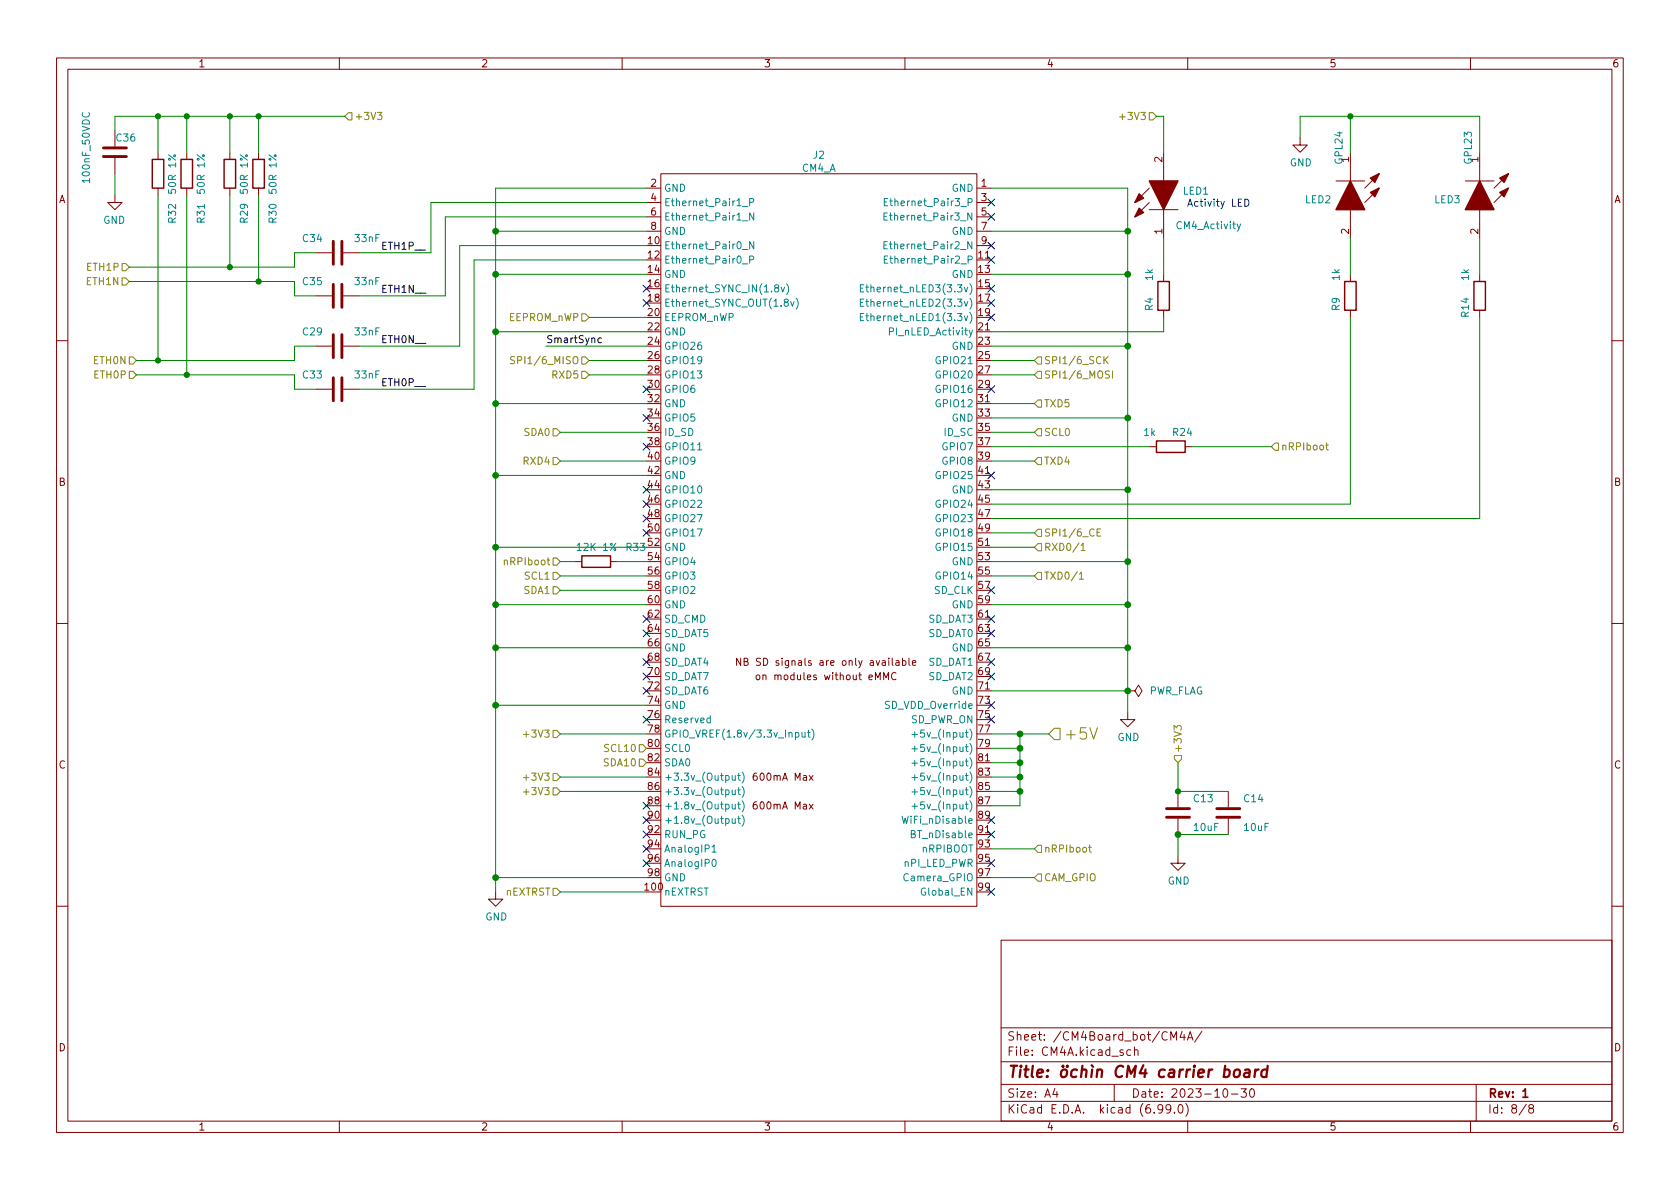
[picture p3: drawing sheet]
<svg xmlns="http://www.w3.org/2000/svg" width="297mm" height="210mm" viewBox="0 0 297 210" stroke-linecap="round" stroke-linejoin="round" font-family="sans-serif">
<g fill="none" stroke="#840000" stroke-width=".18">
<path d="M10 10.2h277v190.1h-277zM12 12.2h273v186.1h-273zM60 10.2v2M110 10.2v2M160 10.2v2M210 10.2v2M260 10.2v2M20.3 34.5v1.3h-1.3l1.3 1.3 1.3-1.3h-1.3M20.3 23.1v2.8M20.3 27.9v2.8M27.9 26.9v1.3M27.9 33.3v1.2"/>
<path d="M33 26.9v1.3M33 33.3v1.2M40.6 26.9v1.3M40.6 33.3v1.2M45.7 26.9v1.3M45.7 33.3v1.2M114.3 33.3h2.5M114.3 35.8h2.5M114.3 38.3h2.5M116.8 30.7h55.9v129.6h-55.9zM172.7 33.3h2.6M172.7 35.8h2.6"/>
<path d="M172.7 38.3h2.6M203.2 37.1h5.1M203.2 35.8l-2.5 2.5M203.2 33.3l-2.5 2.5M205.7 26.9v5.1M205.7 37.1v5.1M229.9 24.4v1.2h1.2l-1.2 1.3-1.3-1.3h1.3M236.2 32h5.1M238.8 26.9v5.1M238.8 37.1v5.1M243.8 30.7l-2.5 2.6M243.8 33.3l-2.5 2.5"/>
<path d="M259.1 32h5.1M261.6 26.9v5.1M261.6 37.1v5.1M266.7 30.7l-2.5 2.6M266.7 33.3l-2.5 2.5M55.9 44.7h2.8M55.9 52.3h2.8M60.7 44.7h2.8M60.7 52.3h2.8M114.3 40.9h2.5M172.7 46h2.6M172.7 58.7h2.6"/>
<path d="M172.7 40.9h2.6M172.7 43.4h2.6M205.7 48.5v1.3M205.7 54.9v1.2M238.8 48.5v1.3M238.8 54.9v1.2M261.6 48.5v1.3M261.6 54.9v1.2M10 60.2h2M55.9 61.2h2.8M55.9 68.8h2.8M60.7 61.2h2.8"/>
<path d="M60.7 68.8h2.8M172.7 71.4h2.6M203.2 79h1.3M209.5 79h1.3M285 60.2h2M101.6 99.3h1.3M107.9 99.3h1.3M172.7 84.1h2.6M172.7 96.8h2.6M10 110.2h2M131 116.4v1.3l-.8-1.3v1.3M131.6 117l.5-.1 .1-.1v-.3l-.6-.1v1.3h.4l.2-.2 .1-.3-.3-.2"/>
<path d="M133.7 119.5l.2-.1 .4 .1v.5l-.1 .1-.3 .1-.2-.1zM158.4 116.9h.5l.1 .8M158.4 119.1a.6 .6 0 0 0-.8 .4 .6 .6 0 0 0 .6 .7l.2-.1M159 117.1l-.5 .1-.1 .2 .1 .3 .5-.1M159.6 116.9l.3-.1 .3 .3-.1 .5h-.5M159.6 116.4v1.3M160.7 116.4v1.1l.2 .2M161.3 117.2l.6-.1v-.2l-.4-.1-.2 .2 .1 .6h.5M172.7 109.5h2.6M285 110.2h2M143.1 137.1l.7 .9M143.8 137.1l-.7 .9"/>
<path d="M156.2 120.2v-1.3l.5 .9 .4-.9v1.3M172.7 122.2h2.6M172.7 134.9h2.6M199.4 126v1.2h1.3l-1.3 1.3-1.3-1.3h1.3M199.4 122.2h1.3l.6-1 .6 1-.6 1-.6-1M199.4 122.2h.1M208.3 139.9v2.8M217.2 139.9v2.8M87.6 157.7v1.3h1.3l-1.3 1.3-1.2-1.3h1.2M143.1 142.2l.7 .9M143.8 142.2l-.7 .9M172.7 147.6h2.6"/>
<path d="M208.3 151.4v1.2h1.2l-1.2 1.3-1.3-1.3h1.3M208.3 144.8v2.8M217.2 144.8v2.8M10 160.2h2M177 166.3h108v32h-108zM285 160.2h2M60 198.3v2M110 198.3v2M160 198.3v2M177 194.8h108M177 191.8h108M177 187.8h108"/>
<path d="M177 181.8h108M186.5 192.5l-.4 1h1M186.9 193v1M197 191.8v3M199.9 185.7l-.4-.1-.3 .3v.4l.2 .3h.5M200.6 185.8l.2-.2 .3 .1 .1 .9M200.6 185.1v1.5M205.6 196l-.3 .3h-.3l-.3-.3 .2-.6 .4-.1 .2 .2a.99 .99 0 0 1-.4 1.3h-.2M207 196l-.3 .3h-.3l-.3-.3 .2-.6 .4-.1 .2 .2a.99 .99 0 0 1-.3 1.3h-.3M207 183.9v-1.5l.5 1.1 .5-1.1v1.5M207.6 196.7v.1M208.5 195.4l.1-.1a.81 .81 0 0 1 .6 .7 .81 .81 0 0 1-.3 .8h-.1a.81 .81 0 0 1-.6-.6 .81 .81 0 0 1 .3-.8z"/>
<path d="M209 182.4l-.4 1h1M209.4 182.9v1M209.6 195.1a1.72 1.72 0 0 1 0 2.3M209.9 183.9l.5-1.5 .5 1.5M210 198.3v2M210.1 183.5h.7M212.5 182.4l-1.3 1.9M216.4 192.6l.2-.1a.81 .81 0 0 1 .6 .7 .81 .81 0 0 1-.3 .8h-.2a.81 .81 0 0 1-.6-.6 .81 .81 0 0 1 .3-.8zM217.7 193.5h1.2M219.4 192.5h1l-.5 .6 .4 .1v.7l-.2 .1h-.5l-.2-.1M221.1 192.7l.2-.2a.81 .81 0 0 1 .6 .7 .81 .81 0 0 1-.3 .8h-.2a.81 .81 0 0 1-.3-1.3zM260 198.3v2"/>
<path d="M261 191.8v6.5M269.9 195.3l-1.3 1.9M270.6 196l-.3-.3 .1-.2 .2-.2 .4 .1 .2 .2-.1 .2-.7 .2-.1 .3v.2l.3 .3h.4l.2-.3-.1-.4-.2-.1"/>
</g>
<path d="M269.3 193l.4-.5v1.5M269.3 194h.8" fill="none" stroke="#840000" stroke-width=".3"/>
<g fill="none" stroke="#840000" stroke-width=".4">
<path d="M178.7 188.5h1.2M179.3 188.5l-.3 2M180.4 189.1l-.1 1.4M180.5 188.5l-.1 .1 .1 .1 .1-.1-.1-.1v.2M181.1 189.1h.8M181.5 188.5l-.2 1.7v.2l.4 .1M182.6 188.5l-.2 1.7 .3 .3M183.4 189.8l1-.2-.1-.4-.5-.1-.3 .3-.1 1 .2 .1 .6-.1M185.2 190.3v.1l-.1 .1-.1-.1 .2-.1-.1 .2M185.3 189.2l.1 .1-.1 .1-.1-.1 .1-.1v.2M187.8 189.3a.52 .52 0 0 1 .5-.2 .52 .52 0 0 1 .4 .4l-.1 .6a.55 .55 0 0 1-.5 .4 .55 .55 0 0 1-.5-.4zM188 188.5v.1l-.1 .1-.1-.1 .2-.1-.1 .2"/>
<path d="M188.7 188.5l.1 .1-.1 .1-.1-.1 .1-.1v.2M190.4 189.2a.66 .66 0 0 0-1 .3v.6l.1 .3 .2 .1 .6-.1M191.3 189.3a.49 .49 0 0 1 .8 .1l-.1 1.1M191.4 188.5l-.3 2M193 188.4l.3 .3M193.1 189.1l-.2 1.4M194 189.3a.49 .49 0 0 1 .9 .1l-.1 1.1M194.1 189.1l-.2 1.4M198.6 188.7a.88 .88 0 0 0-1-.1 .88 .88 0 0 0-.4 1 .69 .69 0 0 0 .4 .8 .69 .69 0 0 0 .8-.1M199.2 190.5l.3-2 .5 1.4 .8-1.4-.2 2M202.2 188.4l-.7 1.4h1.2M202.5 189.1l-.1 1.4"/>
<path d="M206 189.2a.66 .66 0 0 0-1 .3l-.1 .6 .1 .3 .2 .1 .6-.1M206.8 189.2l.2-.1 .6 .1-.1 1.3M207.6 189.6l-.7 .1a.4 .4 0 0 0-.3 .3 .4 .4 0 0 0 .2 .5l.7-.1M208.6 189.1l-.1 1.4M209.2 189.1l-.4 .1-.2 .3M209.9 189.1l-.2 1.4M210.4 189.1l-.4 .1-.2 .3M211.1 189.1l-.2 1.4M211.2 188.5l-.1 .1 .1 .1 .1-.1-.1-.1v.2M211.9 189.8l1-.2-.1-.4-.5-.1-.4 .3v1l.2 .1 .6-.1M213.8 189.1l-.2 1.4M214.3 189.1l-.3 .1-.3 .3"/>
<path d="M216.5 189.2l.2-.1 .6 .1 .1 .3v.6a.66 .66 0 0 1-1 .3M216.6 188.5l-.2 2M218.3 189.3a.52 .52 0 0 1 .5-.2 .52 .52 0 0 1 .5 .4l-.1 .6a.55 .55 0 0 1-.5 .4 .55 .55 0 0 1-.6-.4zM220.1 189.2l.2-.1 .6 .1-.1 1.3M221 189.6l-.7 .1a.4 .4 0 0 0-.4 .3 .4 .4 0 0 0 .3 .5l.7-.1M222 189.1l-.2 1.4M222.5 189.1l-.4 .1-.2 .3M224 189.2a.66 .66 0 0 0-.9 .3l-.1 .6 .1 .3 .2 .1 .6-.1M224.1 188.5l-.2 2"/>
</g>
<g fill="#840000" stroke="#840000" stroke-width=".25">
<path d="M203.2 32h5.1l-2.6 5.1z"/>
<path d="M201.4 36.8l.8 .8-1.5 .7z"/>
<path d="M201.4 34.3l.8 .7-1.5 .8z"/>
<path d="M238.8 32l2.5 5.1h-5.1z"/>
<path d="M242.3 31.5l1.5-.8-.7 1.6z"/>
<path d="M242.3 34l1.5-.7-.7 1.5z"/>
<path d="M261.6 32l2.6 5.1h-5.1z"/>
<path d="M265.2 31.5l1.5-.8-.8 1.6z"/>
<path d="M265.2 34l1.5-.7-.8 1.5z"/>
</g>
<g fill="none" stroke="#008484" stroke-width=".18">
<path d="M131.3 36.5h.9M131.3 39h.9M132.5 35.8l.6-.1 .2-.2-.1-.3-.7-.1v1.3M133.3 37.7v1.2l-.8-1.2v1.2M156.3 38.3h.4M156.4 35.7h.4M156.9 37.7h-.6v1.2h.6M157 35.1h-.6v1.3h.6M219.3 39.6l-.4 1.2-.2 .1M131.3 44.1h.9M131.3 46.7h.9M132.5 45.9h.6l.2-.2-.1-.3-.7-.1v1.2"/>
<path d="M133.3 42.7v1.3l-.8-1.3v1.3M138.1 50.8l.3 .8 .3-.8M139.1 50.2a1.46 1.46 0 0 1 0 1.9M139.8 53.3l.3 .9 .3-.9M140.8 52.7a1.46 1.46 0 0 1 0 1.9M152.1 51h.4M152.1 53.5h.4M152.1 56h.4M152.7 50.4h-.6v1.2h.6M152.7 52.9h-.6v1.3h.6M152.7 55.4h-.6v1.3h.6M153.1 50.8h.5"/>
<path d="M153.1 53.3h.5M153.1 55.9h.5M153.3 50.4v1l.3 .2M153.3 52.9v1.1l.3 .2M153.3 55.4v1.1l.3 .2M156.3 43.3h.4M156.4 45.9h.4M156.9 42.7h-.6v1.3h.6M157 45.3h-.6v1.2h.6M172 58.4l-.5 1.1-.2 .2M123.4 79.6h.7M125.6 127h-.4l-.2 .2 .1 .6h.5"/>
<path d="M125.6 126.6v1.2M129.5 137.1v.8l.3 .1 .2-.1M129.5 139.7v.8h.3l.2-.1M130 137.1v.9M130 139.7v.8M130.4 137.1h.5M130.4 139.7h.5M130.6 136.7v1.1l.3 .2M130.6 139.3v1l.3 .2M131.2 136.5a1.46 1.46 0 0 1 0 2M131.2 139.1a1.46 1.46 0 0 1 0 1.9M140.6 129.6l.4-.1 .3 .3-.2 .5h-.5"/>
<path d="M141.8 129.5l.1 .8 .3 .1 .1-.2M142.3 129.5v.9M142.8 129.5h.4M142.9 129.1v1.1l.3 .2M143.5 128.9a1.46 1.46 0 0 1 0 1.9M161.3 129.9h.9M161.3 132.4h.9M161.3 135h.9M161.3 137.5h.9M161.7 129.4v1M161.7 131.9v1M161.7 134.5v.9"/>
<path d="M161.7 137v1M161.7 139.6v.9M125.9 149.8l.4-.4v1.3M125.9 150.7h.7M126.1 152h.1a.68 .68 0 0 1 .4 .6 .68 .68 0 0 1-.4 .6 .84 .84 0 0 1-.1-1.2zM129.5 142.2v.8l.3 .1 .2-.2M129.5 144.8v.7l.3 .1 .2-.1M130 142.2v.9M130 144.8v.8M130.4 142.2h.5M130.4 144.8h.5M130.6 141.8v1.1l.3 .2"/>
<path d="M130.6 144.3v1.1l.3 .2M131.2 141.6a1.46 1.46 0 0 1 0 1.9M131.2 144.2a1.46 1.46 0 0 1 0 1.9M159.5 144.3l.3 1.3 .2-.9 .3 .9 .3-1.3M161.3 140h.9M161.3 142.6h.9M161.7 142.1v1"/>
</g>
<path d="M26.9 28.2h2.1v5.1h-2.1zM32 28.2h2v5.1h-2zM39.6 28.2h2.1v5.1h-2.1zM44.7 28.2h2v5.1h-2zM204.7 49.8h2.1v5.1h-2.1zM237.7 49.8h2.1v5.1h-2.1zM260.6 49.8h2v5.1h-2zM204.5 78h5v2h-5zM102.9 98.3h5v2h-5z" fill="none" stroke="#840000" stroke-width=".25"/>
<g fill="none" stroke="#840000" stroke-width=".51">
<path d="M18.3 27.7h4.1M18.3 26.2h4.1M58.9 42.7v4M58.9 50.3v4.1M58.9 59.2v4M60.5 42.7v4M60.5 50.3v4.1M60.5 59.2v4M58.9 66.8v4.1M60.5 66.8v4.1M206.2 144.5h4.1M206.2 143h4.1"/>
<path d="M215.1 144.5h4.1M215.1 143h4.1"/>
</g>
<g fill="none" stroke="#848400" stroke-width=".18">
<path d="M61.6 19.9h.6v1.3h-.6l-.6-.6zM66.7 19.9h.8l-.4 .5 .4 .1v.5l-.2 .1-.6-.1M203.2 19.9h.6l.7 .7-.7 .6h-.6zM198 20.7h.9M21.6 49.1h.6l.7 .7-.7 .6h-.6zM21.6 46.6h.6l.7 .6-.7 .7h-.6zM102.9 55.5h.6l.6 .6-.6 .7h-.6zM22.9 65.7h.6l.6 .6-.6 .6h-.6zM22.9 63.1h.6l.6 .6-.6 .7h-.6zM91 63.1h-.5l-.2 .1v.3l.6 .3 .1 .3-.3 .2h-.4M97.8 75.8h.6l.7 .6-.7 .7h-.6zM102.9 65.7h.6l.6 .6-.6 .6h-.6z"/>
<path d="M102.9 63.1h.6l.6 .6-.6 .7h-.6zM183.5 70.7h.6v1.3h-.6l-.6-.6zM183.5 75.8h.6v1.3h-.6l-.6-.7zM183.5 63.1h.6v1.3h-.6l-.6-.7zM183.5 65.7h.6v1.2h-.6l-.6-.6zM195.2 63.1v1.2M195.4 63.6l.5 .7M195.9 63.1l-.7 .7M196.2 65.7l-.5-.1-.2 .1v.4l.5 .2 .2 .3-.3 .3-.5-.1M196.7 65.6v1.3M225.4 78.4h.7v1.2h-.7l-.6-.6zM234.4 78.7h.5"/>
<path d="M234.6 78.3v1.1l.3 .2M97.8 80.9h.6l.7 .6-.7 .7h-.6zM97.8 98.7h.6l.7 .6-.7 .6h-.6zM183.5 93.6h.6v1.3h-.6l-.6-.7zM183.5 80.9h.6v1.3h-.6l-.6-.7zM183.5 96.1h.6v1.3h-.6l-.6-.6zM191.1 96.4l.4-.3v1.2M191.1 97.3h.8M194 94.1h.4M194.6 93.5h-.6v1.3h.6M97.8 103.8h.6l.7 .6-.7 .6h-.6zM97.8 101.2h.6l.7 .6-.7 .7h-.6z"/>
<path d="M183.5 101.2h.6v1.3h-.6l-.6-.7zM190.8 101.5l.4-.3v1.2M190.8 102.4h.8M92.6 137.5h.9M92.6 129.9h.9M97.8 136.8h.6l.7 .6-.7 .6h-.6zM97.8 129.2h.6l.7 .6-.7 .6h-.6zM97.8 139.3h.6l.7 .6-.7 .7h-.6zM113 134.2h.7l.6 .7-.6 .6h-.7zM113 131.7h.7l.6 .6-.6 .7h-.7zM185.4 129.8l1-1h1v2h-1zM192.7 128.7l.7 2 .6-2"/>
<path d="M207.6 129.1v-.8l.5 .4 .1-.3h.5l.2 .1-.2 .6M207.6 133.6h1.3v.6l-.6 .7-.7-.7zM92.6 140h.9M97.8 157.1h.6l.7 .6-.7 .7h-.6zM183.5 154.6h.6v1.2h-.6l-.6-.6zM183.5 149.5h.6v1.2h-.6l-.6-.6zM192.5 149.8h.5M192.7 149.4v1.1l.3 .2"/>
</g>
<path d="M106.3 59.8h-.3l-.3 .2 .1 .5h.5" fill="none" stroke="#000" stroke-width=".18"/>
<path d="M220.1 35.2a.64 .64 0 0 1 .7 .6 .64 .64 0 0 1-.7 .7z" fill="none" stroke="#0000c2" stroke-width=".18"/>
<g fill="none" stroke="#008400" stroke-width=".18">
<path d="M20.3 30.7v3.8M27.9 20.6v6.3M27.9 34.5v29.2M33 20.6v6.3M33 34.5v31.8M40.6 20.6v6.3M40.6 34.5v12.7M45.7 20.6v6.3M45.7 34.5v15.3M61 20.6h-40.7v2.5M114.3 33.3h-26.7v124.4M114.3 35.8h-38.1v8.9h-12.7"/>
<path d="M114.3 38.3h-35.6v14h-15.2M175.3 33.3h24.1v92.7M204.5 20.6h1.2v6.3M229.9 24.4v-3.8h31.7v6.3M238.8 20.6v6.3M22.9 49.8h29.2v2.5h3.8M55.9 44.7h-3.8v2.5h-29.2M87.6 40.9h26.7M87.6 48.5h26.7M87.6 58.7h26.7M104.1 56.1h10.2M114.3 43.4h-33v17.8h-17.8"/>
<path d="M114.3 46h-30.5v22.8h-20.3M175.3 40.9h24.1M175.3 48.5h24.1M205.7 42.2v6.3M205.7 56.1v2.6h-30.4M238.8 42.2v6.3M238.8 56.1v33h-63.5M261.6 42.2v6.3M261.6 56.1v35.6h-86.3M24.1 66.3h28v2.5h3.8M55.9 61.2h-3.8v2.5h-28M87.6 71.4h26.7"/>
<path d="M96.5 61.2h17.8M99.1 76.4h15.2M104.1 66.3h10.2M104.1 63.7h10.2M175.3 79h27.9M175.3 71.4h7.6M175.3 76.4h7.6M175.3 66.3h7.6M175.3 61.2h24.1M175.3 63.7h7.6M175.3 73.9h24.1M210.8 79h14"/>
<path d="M87.6 96.8h26.7M87.6 84.1h26.7M99.1 99.3h2.5M99.1 81.5h15.2M109.2 99.3h5.1M175.3 86.6h24.1M175.3 94.2h7.6M175.3 96.8h7.6M175.3 99.3h24.1M175.3 81.5h7.6M87.6 114.5h26.7M87.6 106.9h26.7"/>
<path d="M99.1 101.8h15.2M99.1 104.4h15.2M175.3 114.5h24.1M175.3 101.8h7.6M175.3 106.9h24.1M87.6 124.7h26.7M99.1 129.8h15.2M99.1 139.9h15.2M99.1 137.4h15.2M175.3 122.2h24.1M175.3 129.8h10.1M175.3 132.3h5"/>
<path d="M175.3 134.9h5M175.3 139.9h5M175.3 137.4h5M180.3 129.8v12.7h-5M208.3 134.9v5h8.9M87.6 155.2h26.7M99.1 157.7h15.2M175.3 155.2h7.6M175.3 150.1h7.6M217.2 147.6h-8.9v3.8"/>
</g>
<g fill="none" stroke="#000084" stroke-width=".18">
<path d="M174.7 35.2l1.2 1.2M174.7 37.7l1.2 1.3M175.9 35.2l-1.2 1.2M175.9 37.7l-1.2 1.3M113.7 53l1.2 1.2M113.7 50.4l1.2 1.3M114.9 53l-1.2 1.2M114.9 50.4l-1.2 1.3M174.7 55.5l1.2 1.2M174.7 53l1.2 1.2M174.7 50.4l1.2 1.3M174.7 45.4l1.2 1.2"/>
<path d="M174.7 42.8l1.2 1.2M175.9 55.5l-1.2 1.2M175.9 53l-1.2 1.2M175.9 50.4l-1.2 1.3M175.9 45.4l-1.2 1.2M175.9 42.8l-1.2 1.2M113.7 68.2l1.2 1.2M113.7 78.4l1.2 1.2M113.7 73.3l1.2 1.2M114.9 68.2l-1.2 1.2M114.9 78.4l-1.2 1.2M114.9 73.3l-1.2 1.2"/>
<path d="M174.7 68.2l1.2 1.2M175.9 68.2l-1.2 1.2M113.7 93.6l1.2 1.2M113.7 88.5l1.2 1.3M113.7 91.1l1.2 1.2M113.7 86l1.2 1.2M114.9 93.6l-1.2 1.2M114.9 88.5l-1.2 1.3M114.9 91.1l-1.2 1.2M114.9 86l-1.2 1.2M174.7 83.5l1.2 1.2M175.9 83.5l-1.2 1.2"/>
<path d="M113.7 111.4l1.2 1.2M113.7 116.5l1.2 1.2M113.7 119l1.2 1.2M113.7 108.9l1.2 1.2M114.9 111.4l-1.2 1.2M114.9 116.5l-1.2 1.2M114.9 119l-1.2 1.2M114.9 108.9l-1.2 1.2M174.7 116.5l1.2 1.2M174.7 119l1.2 1.2M174.7 111.4l1.2 1.2M174.7 108.9l1.2 1.2"/>
<path d="M174.7 103.8l1.2 1.2M175.9 116.5l-1.2 1.2M175.9 119l-1.2 1.2M175.9 111.4l-1.2 1.2M175.9 108.9l-1.2 1.2M175.9 103.8l-1.2 1.2M113.7 121.6l1.2 1.2M113.7 126.6l1.2 1.3M114.9 121.6l-1.2 1.2M114.9 126.6l-1.2 1.3M174.7 124.1l1.2 1.2M174.7 126.6l1.2 1.3"/>
<path d="M175.9 124.1l-1.2 1.2M175.9 126.6l-1.2 1.3M113.7 149.5l1.2 1.2M113.7 152l1.2 1.3M113.7 141.9l1.2 1.2M113.7 144.4l1.2 1.2M113.7 147l1.2 1.2M114.9 149.5l-1.2 1.2M114.9 152l-1.2 1.3M114.9 141.9l-1.2 1.2M114.9 144.4l-1.2 1.2M114.9 147l-1.2 1.2"/>
<path d="M174.7 147l1.2 1.2M174.7 157.1l1.2 1.2M174.7 152l1.2 1.3M174.7 144.4l1.2 1.2M175.9 147l-1.2 1.2M175.9 157.1l-1.2 1.2M175.9 152l-1.2 1.3M175.9 144.4l-1.2 1.2"/>
</g>
<g fill="#008400" stroke="#008400" stroke-width=".18">
<circle cx="199.4" cy="61.2" r=".51"/>
<circle cx="199.4" cy="73.9" r=".51"/>
<circle cx="199.4" cy="114.5" r=".51"/>
<circle cx="199.4" cy="122.2" r=".51"/>
<circle cx="180.3" cy="139.9" r=".51"/>
<circle cx="180.3" cy="132.3" r=".51"/>
<circle cx="180.3" cy="137.4" r=".51"/>
<circle cx="180.3" cy="134.9" r=".51"/>
<circle cx="180.3" cy="129.8" r=".51"/>
<circle cx="208.3" cy="147.6" r=".51"/>
<circle cx="208.3" cy="139.9" r=".46"/>
<circle cx="199.4" cy="48.5" r=".51"/>
<circle cx="199.4" cy="40.9" r=".51"/>
<circle cx="238.8" cy="20.6" r=".46"/>
<circle cx="199.4" cy="86.6" r=".51"/>
<circle cx="199.4" cy="106.9" r=".51"/>
<circle cx="199.4" cy="99.3" r=".51"/>
<circle cx="87.6" cy="96.8" r=".51"/>
<circle cx="87.6" cy="71.4" r=".51"/>
<circle cx="87.6" cy="84.1" r=".51"/>
<circle cx="87.6" cy="114.5" r=".51"/>
<circle cx="87.6" cy="106.9" r=".51"/>
<circle cx="87.6" cy="40.9" r=".51"/>
<circle cx="87.6" cy="48.5" r=".51"/>
<circle cx="87.6" cy="58.7" r=".51"/>
<circle cx="33" cy="66.3" r=".46"/>
<circle cx="27.9" cy="63.7" r=".46"/>
<circle cx="45.7" cy="49.8" r=".46"/>
<circle cx="40.6" cy="47.2" r=".46"/>
<circle cx="87.6" cy="155.2" r=".51"/>
<circle cx="87.6" cy="124.7" r=".51"/>
<circle cx="40.6" cy="20.6" r=".46"/>
<circle cx="45.7" cy="20.6" r=".46"/>
<circle cx="27.9" cy="20.6" r=".46"/>
<circle cx="33" cy="20.6" r=".46"/>
</g>
<text font-size="2.8" fill="#848400" x="188" y="130.8">+5V</text>
<g font-size="2.1" fill="#840000">
<text x="178" y="184">Sheet: /CM4Board_bot/CM4A/</text>
<text x="178" y="186.7">File: CM4A.kicad_sch</text>
<text x="178" y="196.9">KiCad E.D.A. kicad (6.99.0)</text>
<text x="178" y="194.1">Size: A4</text>
<text x="200" y="194.1">Date: 2023-10-30</text>
<text x="263" y="194.1">Rev: 1</text>
<text x="263" y="196.9">Id: 8/8</text>
</g>
<g font-size="1.8" fill="#840000">
<text x="35" y="11.9">1</text>
<text x="85" y="11.9">2</text>
<text x="135" y="11.9">3</text>
<text x="185" y="11.9">4</text>
<text x="235" y="11.9">5</text>
<text x="285" y="11.9">6</text>
<text x="205.5" y="28.7" transform="rotate(-90 205.5 28.7)">2</text>
<text x="238.5" y="28.7" transform="rotate(-90 238.5 28.7)">1</text>
<text x="261.4" y="28.7" transform="rotate(-90 261.4 28.7)">1</text>
<text x="10.3" y="35.9">A</text>
<text x="115.1" y="33">2</text>
<text x="115.1" y="35.6">4</text>
<text x="173.5" y="33">1</text>
<text x="173.5" y="35.6">3</text>
<text x="285.3" y="35.9">A</text>
<text x="115.1" y="38.1">6</text>
<text x="115.1" y="40.6">8</text>
<text x="173.5" y="38.1">5</text>
<text x="173.5" y="40.6">7</text>
<text x="205.5" y="41.4" transform="rotate(-90 205.5 41.4)">1</text>
<text x="238.5" y="41.4" transform="rotate(-90 238.5 41.4)">2</text>
<text x="261.4" y="41.4" transform="rotate(-90 261.4 41.4)">2</text>
<text x="114.6" y="43.2">10</text>
<text x="114.6" y="45.7">12</text>
<text x="173" y="45.7">11</text>
<text x="173.5" y="43.2">9</text>
<text x="114.6" y="48.3">14</text>
<text x="114.6" y="50.8">16</text>
<text x="114.6" y="53.3">18</text>
<text x="173" y="48.3">13</text>
<text x="173" y="50.8">15</text>
<text x="173" y="53.3">17</text>
<text x="114.6" y="55.9">20</text>
<text x="114.6" y="58.4">22</text>
<text x="173" y="55.9">19</text>
<text x="173" y="58.4">21</text>
<text x="114.6" y="61">24</text>
<text x="114.6" y="63.5">26</text>
<text x="173" y="61">23</text>
<text x="173" y="63.5">25</text>
<text x="114.6" y="66">28</text>
<text x="114.6" y="68.6">30</text>
<text x="114.6" y="71.1">32</text>
<text x="173" y="66">27</text>
<text x="173" y="68.6">29</text>
<text x="173" y="71.1">31</text>
<text x="114.6" y="73.7">34</text>
<text x="114.6" y="76.2">36</text>
<text x="173" y="73.7">33</text>
<text x="173" y="76.2">35</text>
<text x="114.6" y="78.7">38</text>
<text x="114.6" y="81.3">40</text>
<text x="114.6" y="83.8">42</text>
<text x="173" y="78.7">37</text>
<text x="173" y="81.3">39</text>
<text x="173" y="83.8">41</text>
<text x="10.3" y="85.9">B</text>
<text x="114.6" y="86.4">44</text>
<text x="114.6" y="88.9">46</text>
<text x="173" y="86.4">43</text>
<text x="173" y="88.9">45</text>
<text x="285.3" y="85.9">B</text>
<text x="114.6" y="91.4">48</text>
<text x="114.6" y="94">50</text>
<text x="173" y="91.4">47</text>
<text x="173" y="94">49</text>
<text x="114.6" y="96.5">52</text>
<text x="114.6" y="99.1">54</text>
<text x="114.6" y="101.6">56</text>
<text x="173" y="96.5">51</text>
<text x="173" y="99.1">53</text>
<text x="173" y="101.6">55</text>
<text x="114.6" y="104.1">58</text>
<text x="114.6" y="106.7">60</text>
<text x="173" y="104.1">57</text>
<text x="173" y="106.7">59</text>
<text x="114.6" y="109.2">62</text>
<text x="114.6" y="111.8">64</text>
<text x="173" y="109.2">61</text>
<text x="173" y="111.8">63</text>
<text x="114.6" y="114.3">66</text>
<text x="114.6" y="116.8">68</text>
<text x="114.6" y="119.4">70</text>
<text x="132.4" y="117.7">NB SD signals are only available</text>
<text x="173" y="114.3">65</text>
<text x="173" y="116.8">67</text>
<text x="173" y="119.4">69</text>
<text x="114.6" y="121.9">72</text>
<text x="114.6" y="124.5">74</text>
<text x="134.8" y="120.3">on modules without eMMC</text>
<text x="173" y="121.9">71</text>
<text x="173" y="124.5">73</text>
<text x="114.6" y="127">76</text>
<text x="114.6" y="129.5">78</text>
<text x="173" y="127">75</text>
<text x="173" y="129.5">77</text>
<text x="10.3" y="135.9">C</text>
<text x="114.6" y="132.1">80</text>
<text x="114.6" y="134.6">82</text>
<text x="114.6" y="137.2">84</text>
<text x="173" y="132.1">79</text>
<text x="173" y="134.6">81</text>
<text x="173" y="137.2">83</text>
<text x="285.3" y="135.9">C</text>
<text x="114.6" y="139.7">86</text>
<text x="114.6" y="142.2">88</text>
<text x="133.6" y="143.1">600mA Max</text>
<text x="133.6" y="138">600mA Max</text>
<text x="173" y="139.7">85</text>
<text x="173" y="142.2">87</text>
<text x="114.6" y="144.8">90</text>
<text x="114.6" y="147.3">92</text>
<text x="114.6" y="149.9">94</text>
<text x="173" y="144.8">89</text>
<text x="173" y="147.3">91</text>
<text x="173" y="149.9">93</text>
<text x="114.6" y="152.4">96</text>
<text x="114.6" y="154.9">98</text>
<text x="173" y="152.4">95</text>
<text x="173" y="154.9">97</text>
<text x="114.1" y="157.5">100</text>
<text x="173" y="157.5">99</text>
<text x="10.3" y="185.9">D</text>
<text x="285.3" y="185.9">D</text>
<text x="35" y="199.9">1</text>
<text x="85" y="199.9">2</text>
<text x="135" y="199.9">3</text>
<text x="185" y="199.9">4</text>
<text x="235" y="199.9">5</text>
<text x="285" y="199.9">6</text>
</g>
<g font-size="1.8" fill="#848400">
<text x="62.6" y="21.2">+3V3</text>
<text x="198.6" y="21.2">+3V3</text>
<text x="15.5" y="47.9">ETH1P</text>
<text x="15.4" y="50.4">ETH1N</text>
<text x="89.9" y="56.8">EEPROM_nWP</text>
<text x="16.7" y="64.4">ETH0N</text>
<text x="91.7" y="64.4">SPI1/6_MISO</text>
<text x="184.5" y="64.4">SPI1/6_SCK</text>
<text x="16.8" y="66.9">ETH0P</text>
<text x="97.8" y="66.9">RXD5</text>
<text x="184.5" y="66.9">SPI1/6_MOSI</text>
<text x="92.7" y="77.1">SDA0</text>
<text x="184.5" y="72">TXD5</text>
<text x="184.5" y="77.1">SCL0</text>
<text x="92.7" y="82.2">RXD4</text>
<text x="184.5" y="82.2">TXD4</text>
<text x="226.4" y="79.6">nRPIboot</text>
<text x="184.5" y="94.9">SPI1/6_CE</text>
<text x="89.5" y="99.9">nRPIboot</text>
<text x="184.5" y="97.4">RXD0/1</text>
<text x="92.7" y="105">SDA1</text>
<text x="92.9" y="102.5">SCL1</text>
<text x="184.5" y="102.5">TXD0/1</text>
<text x="93.2" y="130.4">+3V3</text>
<text x="106.9" y="135.5">SDA10</text>
<text x="107.1" y="133">SCL10</text>
<text x="208.9" y="133.2" transform="rotate(-90 208.9 133.2)">+3V3</text>
<text x="93.2" y="138">+3V3</text>
<text x="93.2" y="140.6">+3V3</text>
<text x="184.5" y="155.8">CAM_GPIO</text>
<text x="184.5" y="150.7">nRPIboot</text>
<text x="89.4" y="158.4">nEXTRST</text>
</g>
<g font-size="1.8" fill="#008484">
<text x="20.6" y="25">C36</text>
<text x="143.8" y="28.1">J2</text>
<text x="228" y="29.4">GND</text>
<text x="237.4" y="28.9" transform="rotate(-90 237.4 28.9)">GPL24</text>
<text x="260.2" y="28.9" transform="rotate(-90 260.2 28.9)">GPL23</text>
<text x="15.9" y="32" transform="rotate(-90 15.9 32)">100nF_50VDC</text>
<text x="31.1" y="33.9" transform="rotate(-90 31.1 33.9)">50R 1%</text>
<text x="36.2" y="33.9" transform="rotate(-90 36.2 33.9)">50R 1%</text>
<text x="43.8" y="33.9" transform="rotate(-90 43.8 33.9)">50R 1%</text>
<text x="48.9" y="33.9" transform="rotate(-90 48.9 33.9)">50R 1%</text>
<text x="117.3" y="33.9">GND</text>
<text x="141.8" y="30.4">CM4_A</text>
<text x="168.3" y="33.9">GND</text>
<text x="209.2" y="34.4">LED1</text>
<text x="230.8" y="35.9">LED2</text>
<text x="253.6" y="35.9">LED3</text>
<text x="18.2" y="39.6">GND</text>
<text x="31.1" y="39.4" transform="rotate(-90 31.1 39.4)">R32</text>
<text x="36.2" y="39.4" transform="rotate(-90 36.2 39.4)">R31</text>
<text x="43.8" y="39.4" transform="rotate(-90 43.8 39.4)">R29</text>
<text x="48.9" y="39.4" transform="rotate(-90 48.9 39.4)">R30</text>
<text x="117.3" y="36.4">Ethernet_Pair1_P</text>
<text x="117.3" y="39">Ethernet_Pair1_N</text>
<text x="117.3" y="41.5">GND</text>
<text x="157.5" y="39">Ethernet_Pair3_N</text>
<text x="157.6" y="36.4">Ethernet_Pair3_P</text>
<text x="168.3" y="41.5">GND</text>
<text x="208.1" y="40.5">CM4_Activity</text>
<text x="53.6" y="42.8">C34</text>
<text x="62.8" y="42.8">33nF</text>
<text x="117.3" y="44.1">Ethernet_Pair0_N</text>
<text x="117.3" y="46.6">Ethernet_Pair0_P</text>
<text x="157.5" y="44.1">Ethernet_Pair2_N</text>
<text x="157.6" y="46.6">Ethernet_Pair2_P</text>
<text x="53.6" y="50.4">C35</text>
<text x="62.8" y="50.4">33nF</text>
<text x="117.3" y="49.1">GND</text>
<text x="117.3" y="51.7">Ethernet_SYNC_IN(1.8v)</text>
<text x="153.8" y="51.7">Ethernet_nLED3(3.3v)</text>
<text x="168.3" y="49.1">GND</text>
<text x="203.8" y="49.5" transform="rotate(-90 203.8 49.5)">1k</text>
<text x="236.9" y="49.5" transform="rotate(-90 236.9 49.5)">1k</text>
<text x="259.7" y="49.5" transform="rotate(-90 259.7 49.5)">1k</text>
<text x="53.6" y="59.3">C29</text>
<text x="62.8" y="59.3">33nF</text>
<text x="117.3" y="54.2">Ethernet_SYNC_OUT(1.8v)</text>
<text x="117.3" y="56.8">EEPROM_nWP</text>
<text x="117.3" y="59.3">GND</text>
<text x="153.8" y="54.2">Ethernet_nLED2(3.3v)</text>
<text x="153.8" y="56.8">Ethernet_nLED1(3.3v)</text>
<text x="157.6" y="59.3">PI_nLED_Activity</text>
<text x="203.8" y="54.9" transform="rotate(-90 203.8 54.9)">R4</text>
<text x="236.9" y="54.9" transform="rotate(-90 236.9 54.9)">R9</text>
<text x="259.7" y="56" transform="rotate(-90 259.7 56)">R14</text>
<text x="117.3" y="61.8">GPIO26</text>
<text x="117.3" y="64.4">GPIO19</text>
<text x="165.8" y="64.4">GPIO21</text>
<text x="168.3" y="61.8">GND</text>
<text x="53.6" y="66.9">C33</text>
<text x="62.8" y="66.9">33nF</text>
<text x="117.3" y="66.9">GPIO13</text>
<text x="117.3" y="69.5">GPIO6</text>
<text x="165.8" y="66.9">GPIO20</text>
<text x="165.8" y="69.5">GPIO16</text>
<text x="117.3" y="72">GND</text>
<text x="117.3" y="74.5">GPIO5</text>
<text x="117.3" y="77.1">ID_SD</text>
<text x="165.8" y="72">GPIO12</text>
<text x="167" y="77.1">ID_SC</text>
<text x="168.3" y="74.5">GND</text>
<text x="202.3" y="77.1">1k</text>
<text x="207.4" y="77.1">R24</text>
<text x="117.3" y="79.6">GPIO11</text>
<text x="117.3" y="82.2">GPIO9</text>
<text x="166.8" y="79.6">GPIO7</text>
<text x="166.8" y="82.2">GPIO8</text>
<text x="117.3" y="84.7">GND</text>
<text x="117.3" y="87.2">GPIO10</text>
<text x="117.3" y="89.8">GPIO22</text>
<text x="165.8" y="84.7">GPIO25</text>
<text x="165.8" y="89.8">GPIO24</text>
<text x="168.3" y="87.2">GND</text>
<text x="117.3" y="92.3">GPIO27</text>
<text x="117.3" y="94.9">GPIO17</text>
<text x="165.8" y="92.3">GPIO23</text>
<text x="165.8" y="94.9">GPIO18</text>
<text x="102.3" y="97.4">12K 1%</text>
<text x="110.8" y="97.4">R33</text>
<text x="117.3" y="97.4">GND</text>
<text x="117.3" y="99.9">GPIO4</text>
<text x="165.8" y="97.4">GPIO15</text>
<text x="168.3" y="99.9">GND</text>
<text x="117.3" y="102.5">GPIO3</text>
<text x="117.3" y="105">GPIO2</text>
<text x="117.3" y="107.6">GND</text>
<text x="165.1" y="105">SD_CLK</text>
<text x="165.8" y="102.5">GPIO14</text>
<text x="168.3" y="107.6">GND</text>
<text x="117.3" y="110.1">SD_CMD</text>
<text x="117.3" y="112.6">SD_DAT5</text>
<text x="164.2" y="110.1">SD_DAT3</text>
<text x="164.2" y="112.6">SD_DAT0</text>
<text x="117.3" y="115.2">GND</text>
<text x="117.3" y="117.7">SD_DAT4</text>
<text x="164.2" y="117.7">SD_DAT1</text>
<text x="168.3" y="115.2">GND</text>
<text x="117.3" y="120.3">SD_DAT7</text>
<text x="117.3" y="122.8">SD_DAT6</text>
<text x="117.3" y="125.3">GND</text>
<text x="156.8" y="125.3">SD_VDD_Override</text>
<text x="164.2" y="120.3">SD_DAT2</text>
<text x="168.3" y="122.8">GND</text>
<text x="203" y="122.8">PWR_FLAG</text>
<text x="117.3" y="127.9">Reserved</text>
<text x="117.3" y="130.4">GPIO_VREF(1.8v/3.3v_Input)</text>
<text x="161" y="127.9">SD_PWR_ON</text>
<text x="162.7" y="130.4">+5v_(Input)</text>
<text x="197.6" y="131">GND</text>
<text x="117.3" y="133">SCL0</text>
<text x="117.3" y="135.5">SDA0</text>
<text x="162.7" y="133">+5v_(Input)</text>
<text x="162.7" y="135.5">+5v_(Input)</text>
<text x="117.3" y="138">+3.3v_(Output)</text>
<text x="117.3" y="140.6">+3.3v_(Output)</text>
<text x="117.3" y="143.1">+1.8v_(Output)</text>
<text x="162.7" y="138">+5v_(Input)</text>
<text x="162.7" y="140.6">+5v_(Input)</text>
<text x="162.7" y="143.1">+5v_(Input)</text>
<text x="211.1" y="141.9">C13</text>
<text x="220" y="141.9">C14</text>
<text x="117.3" y="145.7">+1.8v_(Output)</text>
<text x="117.3" y="148.2">RUN_PG</text>
<text x="160.1" y="145.7">WiFi_nDisable</text>
<text x="161.5" y="148.2">BT_nDisable</text>
<text x="211.2" y="146.9">10uF</text>
<text x="220.1" y="146.9">10uF</text>
<text x="117.3" y="150.7">AnalogIP1</text>
<text x="117.3" y="153.3">AnalogIP0</text>
<text x="117.3" y="155.8">GND</text>
<text x="159.8" y="153.3">nPI_LED_PWR</text>
<text x="160.3" y="155.8">Camera_GPIO</text>
<text x="163.1" y="150.7">nRPIBOOT</text>
<text x="117.3" y="158.4">nEXTRST</text>
<text x="163.3" y="158.4">Global_EN</text>
<text x="206.4" y="156.4">GND</text>
<text x="85.8" y="162.8">GND</text>
</g>
<text font-size="1.8" fill="#0000c2" x="209.8" y="36.5">Activity LED</text>
<g font-size="1.8">
<text x="67.3" y="44.2">ETH1P__</text>
<text x="67.3" y="51.8">ETH1N__</text>
<text x="67.3" y="60.7">ETH0N__</text>
<text x="96.5" y="60.7">SmartSync</text>
<text x="67.3" y="68.3">ETH0P__</text>
</g>
</svg>
